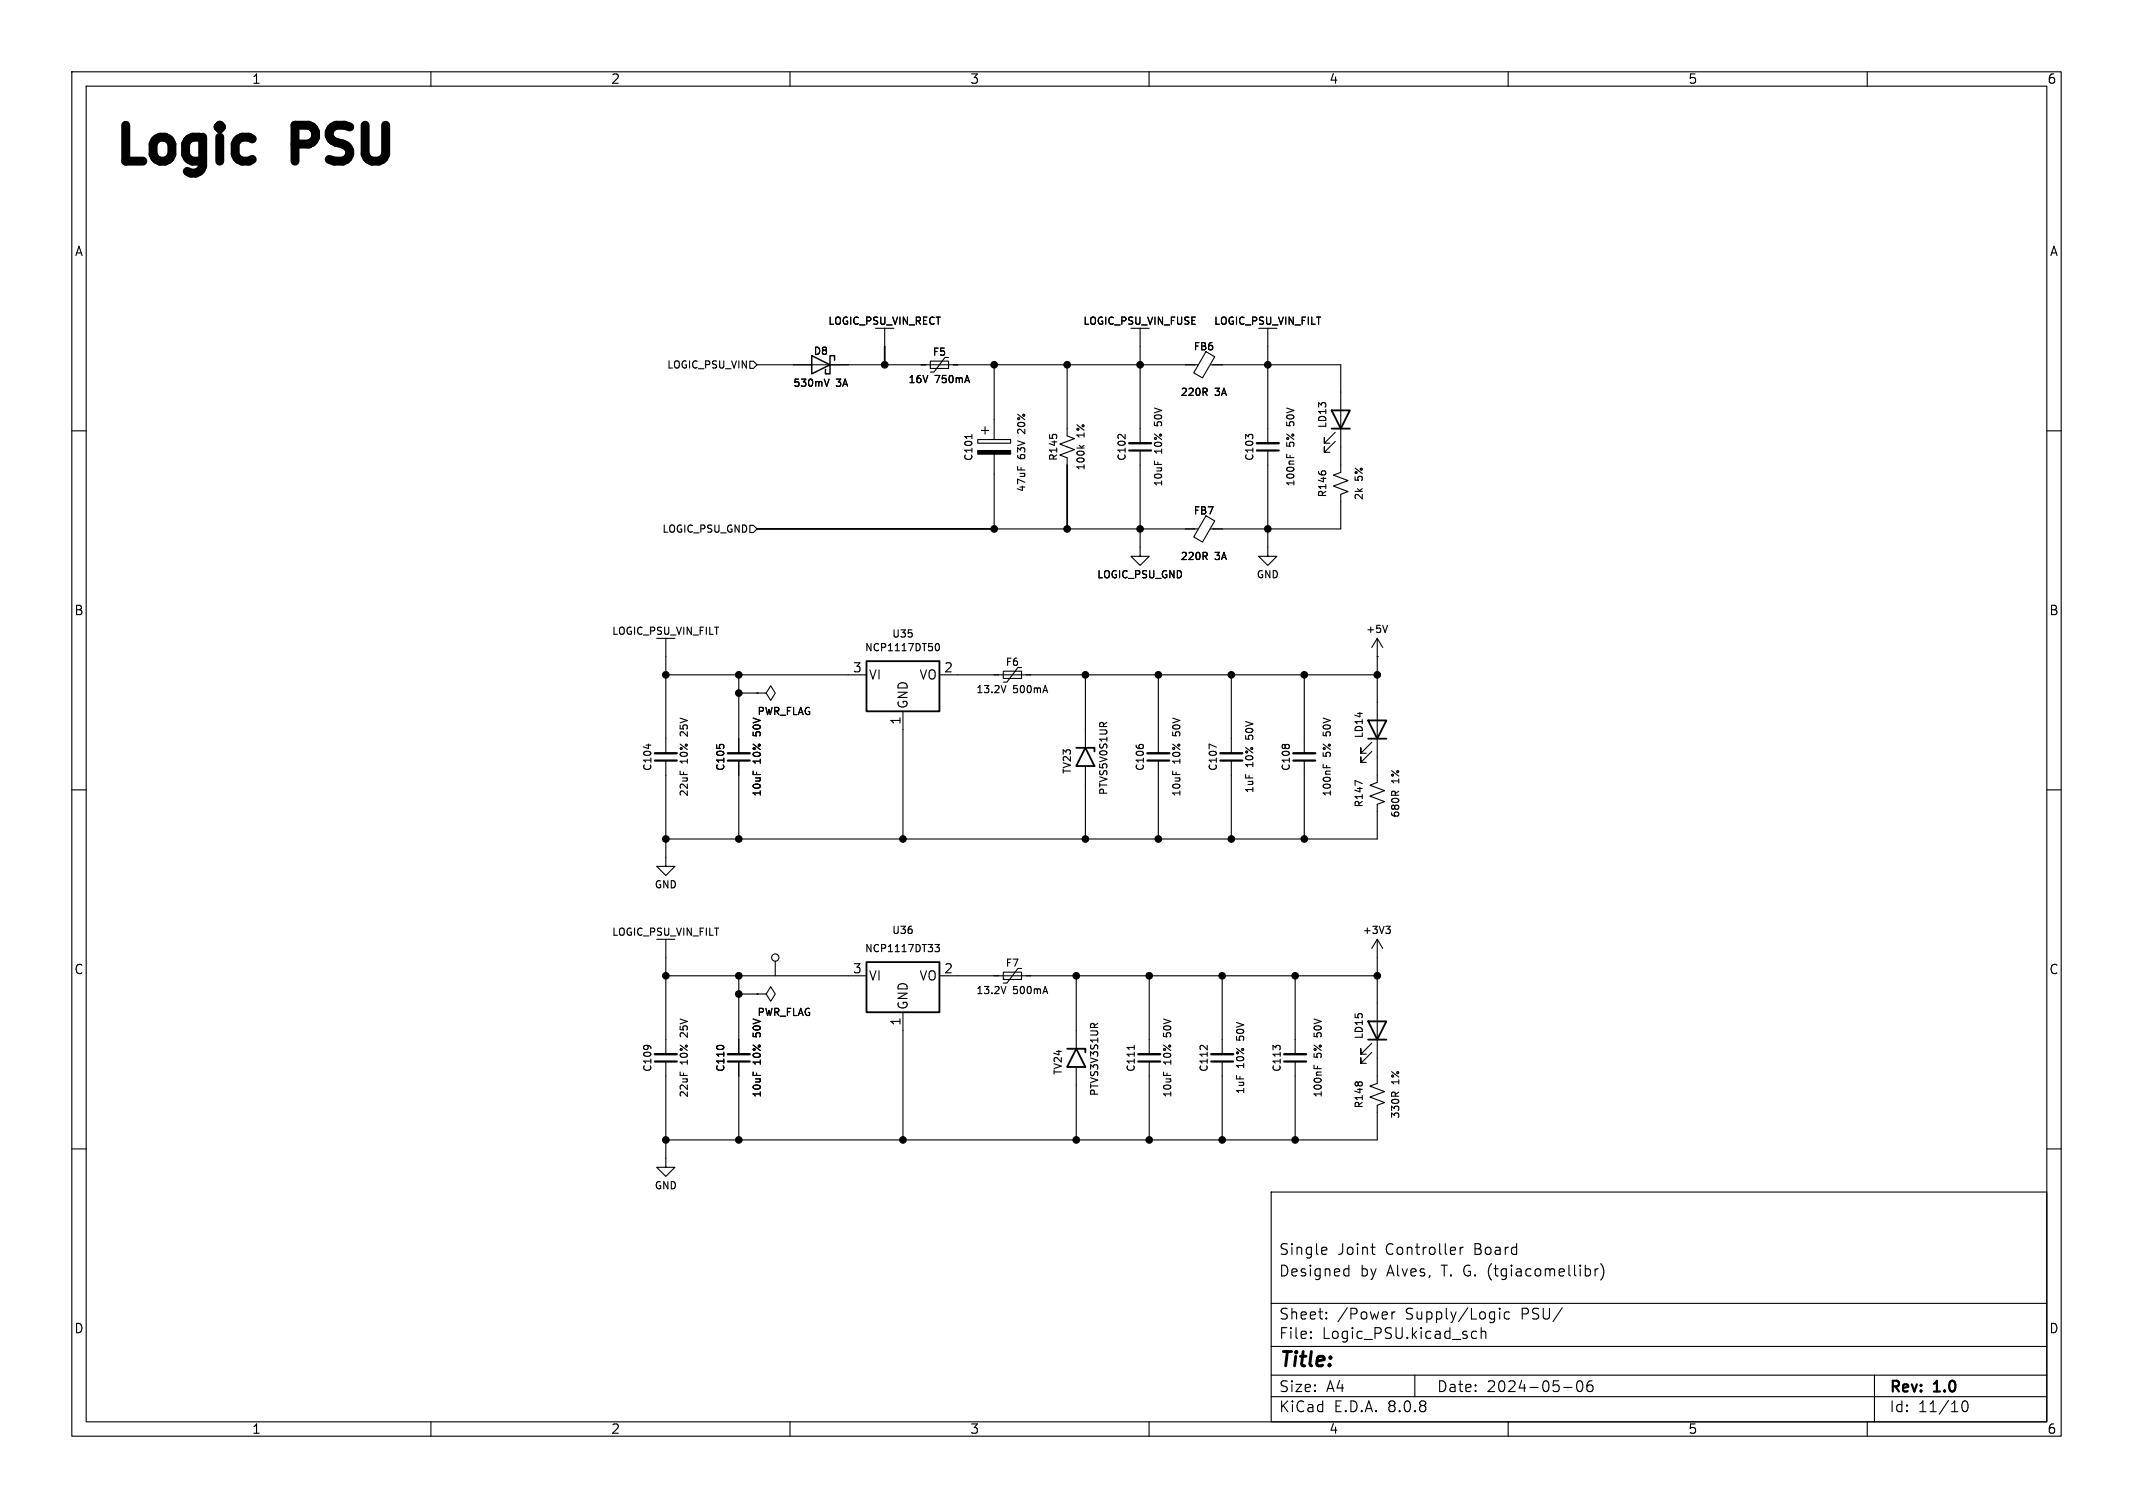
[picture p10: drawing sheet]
<svg xmlns="http://www.w3.org/2000/svg" width="297mm" height="210mm" viewBox="0 0 297 210" stroke-linecap="round" stroke-linejoin="round" font-family="sans-serif">
<g fill="none" stroke="#000" stroke-width=".15">
<path d="M10 10h277v190h-277zM12 12h273v186h-273zM60 10v2M110 10v2M160 10v2M210 10v2M260 10v2M104.4 50.3h.5l.5 .5-.5 .5h-.5zM105.4 50.8h61.5M115.4 52.8l-.3 1M123.2 45.7v2.6M129.5 50.3h2.6v1h-2.6z"/>
<path d="M132.1 49.8h-.5l-1.6 2h-.5M136.7 59.9h1M137.2 59.4v1.1M138.4 50.8v10.4M148.6 50.8v9.9l1 .4-2 .7 2 .8-2 .8 1 .4v1M158.7 45.7v16M167.8 54.6l.3 .5M167.9 49l1.2 .7-1.7 2.9-1.2-.7zM168 54.2v.3M168.5 50.8h18.2v15l-1 .4 2 .7-2 .8 2 .8-1 .3v4.9h-18.2M176.5 45.7v16M10 60h2"/>
<path d="M104.4 73.2h.5l.5 .5-.5 .5h-.5zM135.3 60.5v.6M136.1 61.2h4.6v.5h-4.6zM138.4 63.2v10.5h28.5M141.7 65v.4M146.6 60.5h.4M150.3 62l.4 .4M150.9 62l-.3 .3M155.8 60.5h.3M156.7 60.5v.6M158.7 62.7v14.8h1.3l-1.3 1.2-1.2-1.2h1.2M160.7 64.2v.5"/>
<path d="M167.8 77.4l.3 .5M167.9 71.8l1.2 .7-1.7 3-1.2-.7zM168 77v.4M173.8 60.8l-.4-.3v.6M173.9 60.5h.4M176.5 62.7v14.8h1.3l-1.3 1.2-1.2-1.2h1.2M179.2 63.3v.4M179.6 63.4v.3M184.1 65.6h.4M185.9 61.5l-1.5 1.5v-.8v.8h.8M185.9 60.2l-1.5 1.5v-.7v.7h.8M285 60h2"/>
<path d="M92.7 94h27.9M92.7 88.9v16M102.9 94v10.9M102.9 96.5h2.5M105.4 96.5h1.3l.6-1 .6 1-.6 1-.6-1M105.4 96.5h.1M125.7 99.1v17.7M130.3 89.7l.2-.1a.53 .53 0 0 1 .3 .5 .53 .53 0 0 1-.3 .5l-.2-.1-.1-.3zM130.8 94h61M139.7 93.5h2.5v1h-2.5zM140.1 95.5l-.4 1M142.2 93h-.5l-1.5 2h-.5"/>
<path d="M151.1 94v10.1M161.3 94v10.9M171.4 94v10.9M181.6 94v10.9M191.8 88.9v20.1l-1 .3 2 .8-2 .8 2 .7-1 .4v4.8h-99.1M191.8 91.4h.1M191.8 88.9l-.8 1.3M191.8 88.9l.7 1.3M193.2 87.1l-.3 1M10 110h2M90.3 103.6v.6M92.7 105.9v14.8h1.3l-1.3 1.2-1.3-1.2h1.3"/>
<path d="M94.7 107.4v.5M100.3 103.7h.4M102.9 105.9v10.9M104.9 107.4v.5M151.1 106.7v10.1M158.7 103.7h.4M161.3 105.9v10.9M163.3 107.4v.5M169.4 104.1l-1-.5v.7M171.4 105.9v10.9M178.6 103.7h.3M179 103.7h.4"/>
<path d="M181.6 105.9v10.9M184.2 106.4v.5M184.7 106.6v.3M189.7 109.1l-1-.4v.7M191 104.6l-1.5 1.6v-.8v.8h.7M191 103.4l-1.5 1.5v-.8v.8h.7M193.9 110.2h.3M194.8 110.2l-.5 .3M285 110h2M92.7 135.9h27.9M92.7 130.8v16M102.9 135.9v10.9"/>
<path d="M102.9 138.4h2.5M105.4 138.4h1.3l.6-1 .6 1-.6 1-.6-1M105.4 138.4h.1M107.9 133.9v2M130.2 131.5h.6l-.3 .4 .3 .1v.4l-.2 .1-.4-.1M130.8 135.9h61M139.7 135.4h2.5v1h-2.5zM140.1 137.4l-.4 1M142.2 134.9h-.5l-1.5 2h-.5M149.9 135.9v10.2M160 135.9v10.9M170.2 135.9v10.9"/>
<path d="M180.3 135.9v10.9M191.8 130.8v20.1l-1 .4 2 .7-2 .8 2 .7-1 .4v4.9h-99.1M191.8 130.8l-.8 1.3M191.8 130.8l.7 1.3M193 129h.6l-.4 .4 .3 .1 .1 .3-.2 .2h-.3M89.7 145.6h.7M90.1 145.6h.1M92.7 147.8v14.8h1.3l-1.3 1.2-1.3-1.2h1.3M94.7 149.3v.5M100 145.6h.6M102.9 147.8v11M104.9 149.3v.5"/>
<path d="M125.7 141v17.8M149.9 148.6v10.2M157.9 145.6v.6M160 147.8v11M162 149.3v.5M167.2 145.6h.3M168.1 145.6v.6M170.2 147.8v11M177.6 145.9l-.3-.3v.6M177.7 145.6h.5M180.3 147.8v11M183 148.3v.5"/>
<path d="M183.4 148.5v.3M188.8 150.7h.2M189.2 150.7h.4M191 146.6l-1.5 1.5v-.8v.8h.7M191 145.3l-1.5 1.5v-.7v.7h.7M193.9 152.1h.3M194.8 152.1l-.5 .3M10 160h2M177 166h108v32h-108zM184.2 173.7l.5 .1v.3l-.7 .1M184.7 174.6l-.5 .1M187.4 176.7l.4 .1"/>
<path d="M187.8 176.2v1.5M187.8 177.6l-.4 .1M190.9 173.7h.6M191.3 174.7h.2M203.3 173.7v1M203.7 173.7l-.2 .1-.2 .2M221.2 176.7l.3 .3v.4l-.3 .3M222.1 176.7v1M222.5 176.7l-.3 .1-.1 .2M222.9 176a1.72 1.72 0 0 1 0 2.3M285 160h2M60 198v2"/>
<path d="M110 198v2M160 198v2M177 194.5h108M177 191.5h108M177 187.5h108M177 181.5h108M182.5 186.3h.1l-.1 .1M182.5 186.3v.1M182.5 185.5v.1M182.5 185.5h.1l-.1 .1M184.7 183.6v.1M184.7 183.6h-.1l.1 .1"/>
<path d="M184.7 182.8v.1M184.7 182.8h-.1l.1 .1M193.8 182.7v1M194.2 182.7l-.2 .1-.2 .2M197 191.5v3M205 186.3l.2 .1 .4-.1M205.6 185.5l-.4-.1-.2 .1M206.2 185.5a.37 .37 0 0 1 .7 .1v.8M206.2 184.9v1.5M208.8 182.2v.1M208.8 182.7v1M208.8 182.2l-.1 .1h.1"/>
<path d="M208.8 182.2l.1 .1h-.1M210 198v2M210.2 182.8l-.5-.1-.2 .3v.4l.1 .2 .1 .1 .5-.1M217.7 193.2h1.2M219.7 192.4a.36 .36 0 0 1 .3-.1 .36 .36 0 0 1 .3 .3 .77 .77 0 0 1-.4 1.2 .91 .91 0 0 1-.2-1.4zM221.7 192.3a.59 .59 0 0 0-.7 .6v.6l.1 .2 .4 .1 .2-.1 .1-.5-.1-.3h-.5l-.2 .3M260 198v2M261 191.5v6.5M273.3 195.2a.36 .36 0 0 1 .4-.1 .36 .36 0 0 1 .3 .3 .77 .77 0 0 1-.5 1.2 .91 .91 0 0 1-.2-1.4z"/>
<circle cx="108" cy="133.4" r=".51"/>
</g>
<g fill="none" stroke="#000" stroke-width=".25">
<path d="M123.2 48.3v2.5M185.4 57.2h2.6l-1.3 2.5zM185.4 59.7h2.6M105.4 73.7h33M148.6 64.8v8.9M120.6 92.1h10.2v7h-10.2zM149.9 104.1h2.5v.5M151.1 104.1l1.3 2.6h-2.5zM190.5 100.3h2.5l-1.2 2.6zM190.5 102.9h2.5M120.6 134h10.2v7h-10.2zM148.6 146.1h2.5v.5"/>
<path d="M149.9 146.1l1.2 2.5h-2.5zM190.5 142.2h2.5l-1.2 2.6zM190.5 144.8h2.5"/>
</g>
<path d="M157.2 61.7h3.1M175 61.7h3.1M91.2 104.9h3M101.3 104.9h3.1M159.8 104.9h3M169.9 104.9h3.1M180.1 104.9h3M91.2 146.8h3M101.3 146.8h3.1M158.5 146.8h3M168.7 146.8h3M178.8 146.8h3.1" fill="none" stroke="#000" stroke-width=".33"/>
<path d="M157.2 62.7h3.1M175 62.7h3.1M91.2 105.9h3M101.3 105.9h3.1M159.8 105.9h3M169.9 105.9h3.1M180.1 105.9h3M91.2 147.8h3M101.3 147.8h3.1M158.5 147.8h3M168.7 147.8h3M178.8 147.8h3.1" fill="none" stroke="#000" stroke-width=".3"/>
<path d="M113 49.5l2.6 1.3-2.6 1.3zM116.2 50.2v-.7h-.6v2.6h-.7v-.7" fill="none" stroke="#000" stroke-width=".2"/>
<g fill="#000" stroke="#000" stroke-width=".15">
<path d="M136.1 62.7h4.6v.5h-4.6z"/>
<circle cx="123.2" cy="50.8" r=".46"/>
<circle cx="138.4" cy="50.8" r=".46"/>
<circle cx="148.6" cy="50.8" r=".46"/>
<circle cx="158.7" cy="50.8" r=".46"/>
<circle cx="176.5" cy="50.8" r=".46"/>
<circle cx="138.4" cy="73.7" r=".46"/>
<circle cx="148.6" cy="73.7" r=".46"/>
<circle cx="158.7" cy="73.7" r=".46"/>
<circle cx="176.5" cy="73.7" r=".46"/>
<circle cx="92.7" cy="94" r=".46"/>
<circle cx="102.9" cy="96.5" r=".46"/>
<circle cx="102.9" cy="94" r=".46"/>
<circle cx="151.1" cy="94" r=".46"/>
<circle cx="161.3" cy="94" r=".46"/>
<circle cx="171.4" cy="94" r=".46"/>
<circle cx="181.6" cy="94" r=".46"/>
<circle cx="191.8" cy="94" r=".46"/>
<circle cx="92.7" cy="116.8" r=".46"/>
<circle cx="102.9" cy="116.8" r=".46"/>
<circle cx="125.7" cy="116.8" r=".46"/>
<circle cx="151.1" cy="116.8" r=".46"/>
<circle cx="161.3" cy="116.8" r=".46"/>
<circle cx="171.4" cy="116.8" r=".46"/>
<circle cx="181.6" cy="116.8" r=".46"/>
<circle cx="92.7" cy="135.9" r=".46"/>
<circle cx="102.9" cy="135.9" r=".46"/>
<circle cx="102.9" cy="138.4" r=".46"/>
<circle cx="149.9" cy="135.9" r=".46"/>
<circle cx="160" cy="135.9" r=".46"/>
<circle cx="170.2" cy="135.9" r=".46"/>
<circle cx="180.3" cy="135.9" r=".46"/>
<circle cx="191.8" cy="135.9" r=".46"/>
<circle cx="92.7" cy="158.8" r=".46"/>
<circle cx="102.9" cy="158.8" r=".46"/>
<circle cx="125.7" cy="158.8" r=".46"/>
<circle cx="149.9" cy="158.8" r=".46"/>
<circle cx="160" cy="158.8" r=".46"/>
<circle cx="170.2" cy="158.8" r=".46"/>
<circle cx="180.3" cy="158.8" r=".46"/>
</g>
<g font-size="7">
<text x="15.5" y="23.1">Logic</text>
<text x="41.8" y="23.1">PSU</text>
</g>
<text font-size="2.8" x="178" y="190.9">Title:</text>
<g font-size="2.1">
<text x="178" y="178">Designed</text>
<text x="178" y="175">Single</text>
<text x="186.2" y="175">Joint</text>
<text x="189.4" y="178">by</text>
<text x="193" y="175">Controller</text>
<text x="193.2" y="178">Alves,</text>
<text x="200.9" y="178">T. G. (tgiacomellibr)</text>
<text x="205.4" y="175">Board</text>
<text x="178" y="184">Sheet:</text>
<text x="186.2" y="184">/Power</text>
<text x="195.7" y="184">Supply/Logic</text>
<text x="212" y="184">PSU/</text>
<text x="178" y="186.7">File:</text>
<text x="184.1" y="186.7">Logic_PSU.kicad_sch</text>
<text x="178" y="196.9">KiCad</text>
<text x="178" y="194.1">Size:</text>
<text x="184.7" y="194.1">A4</text>
<text x="185.7" y="196.9">E.D.A.</text>
<text x="193.3" y="196.9">8.0.8</text>
<text x="200" y="194.1">Date:</text>
<text x="207" y="194.1">2024-05-06</text>
<text x="263" y="194.3">Rev:</text>
<text x="263" y="196.9">Id:</text>
<text x="267.1" y="196.9">11/10</text>
<text x="269.4" y="194.3">1.0</text>
</g>
<g font-size="1.8">
<text x="35" y="11.9">1</text>
<text x="85" y="11.9">2</text>
<text x="135" y="11.9">3</text>
<text x="185" y="11.9">4</text>
<text x="235" y="11.9">5</text>
<text x="285" y="11.9">6</text>
<text x="10.3" y="35.9">A</text>
<text x="285.3" y="35.9">A</text>
<text x="10.3" y="85.9">B</text>
<text x="285.3" y="85.9">B</text>
<text x="118.7" y="93.7">3</text>
<text x="120.9" y="94.8">VI</text>
<text x="127.9" y="94.8">VO</text>
<text x="131.4" y="93.7">2</text>
<text x="125.5" y="101" transform="rotate(-90 125.5 101)">1</text>
<text x="126.6" y="98.8" transform="rotate(-90 126.6 98.8)">GND</text>
<text x="10.3" y="135.9">C</text>
<text x="118.7" y="135.6">3</text>
<text x="120.9" y="136.8">VI</text>
<text x="127.9" y="136.8">VO</text>
<text x="131.4" y="135.6">2</text>
<text x="285.3" y="135.9">C</text>
<text x="125.5" y="142.9" transform="rotate(-90 125.5 142.9)">1</text>
<text x="126.6" y="140.7" transform="rotate(-90 126.6 140.7)">GND</text>
<text x="10.3" y="185.9">D</text>
<text x="285.3" y="185.9">D</text>
<text x="35" y="199.9">1</text>
<text x="85" y="199.9">2</text>
<text x="135" y="199.9">3</text>
<text x="185" y="199.9">4</text>
<text x="235" y="199.9">5</text>
<text x="285" y="199.9">6</text>
</g>
<g font-size="1.4">
<text x="115.2" y="45.4">LOGIC_PSU_VIN_RECT</text>
<text x="150.7" y="45.4">LOGIC_PSU_VIN_FUSE</text>
<text x="168.9" y="45.4">LOGIC_PSU_VIN_FILT</text>
<text x="92.8" y="51.5">LOGIC_PSU_VIN</text>
<text x="113.2" y="49.6">D8</text>
<text x="126.4" y="53.6">16V</text>
<text x="129.8" y="49.8">F5</text>
<text x="130.2" y="53.6">750mA</text>
<text x="166.1" y="49">FB6</text>
<text x="110.4" y="54.1">530mV</text>
<text x="116.4" y="54.1">3A</text>
<text x="162" y="59.1" transform="rotate(-90 162 59.1)">50V</text>
<text x="164.3" y="55.3">220R</text>
<text x="169.2" y="55.3">3A</text>
<text x="180.4" y="59.1" transform="rotate(-90 180.4 59.1)">50V</text>
<text x="184.9" y="59.7" transform="rotate(-90 184.9 59.7)">LD13</text>
<text x="135.6" y="64.3" transform="rotate(-90 135.6 64.3)">C101</text>
<text x="143" y="63.9" transform="rotate(-90 143 63.9)">63V</text>
<text x="143" y="60.2" transform="rotate(-90 143 60.2)">20%</text>
<text x="147.4" y="64.3" transform="rotate(-90 147.4 64.3)">R145</text>
<text x="151.2" y="65.6" transform="rotate(-90 151.2 65.6)">100k</text>
<text x="151.2" y="60.9" transform="rotate(-90 151.2 60.9)">1%</text>
<text x="156.9" y="64.3" transform="rotate(-90 156.9 64.3)">C102</text>
<text x="162" y="63.2" transform="rotate(-90 162 63.2)">10%</text>
<text x="174.7" y="64.3" transform="rotate(-90 174.7 64.3)">C103</text>
<text x="180.4" y="62.2" transform="rotate(-90 180.4 62.2)">5%</text>
<text x="143" y="68.6" transform="rotate(-90 143 68.6)">47uF</text>
<text x="162" y="67.9" transform="rotate(-90 162 67.9)">10uF</text>
<text x="166.1" y="71.8">FB7</text>
<text x="180.4" y="67.9" transform="rotate(-90 180.4 67.9)">100nF</text>
<text x="184.9" y="69.4" transform="rotate(-90 184.9 69.4)">R146</text>
<text x="190" y="69.7" transform="rotate(-90 190 69.7)">2k</text>
<text x="190" y="67" transform="rotate(-90 190 67)">5%</text>
<text x="92.1" y="74.4">LOGIC_PSU_GND</text>
<text x="152.7" y="80.7">LOGIC_PSU_GND</text>
<text x="164.3" y="78.2">220R</text>
<text x="169.2" y="78.2">3A</text>
<text x="174.9" y="80.7">GND</text>
<text x="85.1" y="88.6">LOGIC_PSU_VIN_FILT</text>
<text x="124.1" y="89">U35</text>
<text x="190.1" y="88.4">+5V</text>
<text x="120.3" y="90.9">NCP1117DT50</text>
<text x="139.9" y="92.9">F6</text>
<text x="105.4" y="99.8">PWR_FLAG</text>
<text x="135.8" y="96.7">13.2V</text>
<text x="141.1" y="96.7">500mA</text>
<text x="90.9" y="107.5" transform="rotate(-90 90.9 107.5)">C104</text>
<text x="96" y="106.4" transform="rotate(-90 96 106.4)">10%</text>
<text x="96" y="102.3" transform="rotate(-90 96 102.3)">25V</text>
<text x="101.1" y="107.5" transform="rotate(-90 101.1 107.5)">C105</text>
<text x="106.1" y="106.4" transform="rotate(-90 106.1 106.4)">10%</text>
<text x="106.1" y="102.3" transform="rotate(-90 106.1 102.3)">50V</text>
<text x="149.3" y="107.9" transform="rotate(-90 149.3 107.9)">TV23</text>
<text x="159.5" y="107.5" transform="rotate(-90 159.5 107.5)">C106</text>
<text x="164.6" y="106.4" transform="rotate(-90 164.6 106.4)">10%</text>
<text x="164.6" y="102.3" transform="rotate(-90 164.6 102.3)">50V</text>
<text x="169.6" y="107.5" transform="rotate(-90 169.6 107.5)">C107</text>
<text x="174.7" y="106.8" transform="rotate(-90 174.7 106.8)">10%</text>
<text x="174.7" y="102.8" transform="rotate(-90 174.7 102.8)">50V</text>
<text x="179.8" y="107.5" transform="rotate(-90 179.8 107.5)">C108</text>
<text x="185.5" y="105.4" transform="rotate(-90 185.5 105.4)">5%</text>
<text x="185.5" y="102.3" transform="rotate(-90 185.5 102.3)">50V</text>
<text x="190" y="102.9" transform="rotate(-90 190 102.9)">LD14</text>
<text x="96" y="111" transform="rotate(-90 96 111)">22uF</text>
<text x="106.1" y="111" transform="rotate(-90 106.1 111)">10uF</text>
<text x="154.4" y="110.8" transform="rotate(-90 154.4 110.8)">PTVS5V0S1UR</text>
<text x="164.6" y="111" transform="rotate(-90 164.6 111)">10uF</text>
<text x="174.7" y="110.6" transform="rotate(-90 174.7 110.6)">1uF</text>
<text x="185.5" y="111" transform="rotate(-90 185.5 111)">100nF</text>
<text x="190" y="112.5" transform="rotate(-90 190 112.5)">R147</text>
<text x="195" y="114" transform="rotate(-90 195 114)">680R</text>
<text x="195" y="109.1" transform="rotate(-90 195 109.1)">1%</text>
<text x="91.1" y="123.9">GND</text>
<text x="85.1" y="130.5">LOGIC_PSU_VIN_FILT</text>
<text x="124.1" y="130.3">U36</text>
<text x="189.6" y="130.3">+3V3</text>
<text x="120.3" y="132.8">NCP1117DT33</text>
<text x="139.9" y="134.8">F7</text>
<text x="105.4" y="141.7">PWR_FLAG</text>
<text x="135.8" y="138.7">13.2V</text>
<text x="141.1" y="138.7">500mA</text>
<text x="90.9" y="149.4" transform="rotate(-90 90.9 149.4)">C109</text>
<text x="96" y="148.3" transform="rotate(-90 96 148.3)">10%</text>
<text x="96" y="144.2" transform="rotate(-90 96 144.2)">25V</text>
<text x="101.1" y="149.4" transform="rotate(-90 101.1 149.4)">C110</text>
<text x="106.1" y="148.3" transform="rotate(-90 106.1 148.3)">10%</text>
<text x="106.1" y="144.2" transform="rotate(-90 106.1 144.2)">50V</text>
<text x="148" y="149.8" transform="rotate(-90 148 149.8)">TV24</text>
<text x="158.2" y="149.4" transform="rotate(-90 158.2 149.4)">C111</text>
<text x="163.3" y="148.3" transform="rotate(-90 163.3 148.3)">10%</text>
<text x="163.3" y="144.2" transform="rotate(-90 163.3 144.2)">50V</text>
<text x="168.4" y="149.4" transform="rotate(-90 168.4 149.4)">C112</text>
<text x="173.4" y="148.7" transform="rotate(-90 173.4 148.7)">10%</text>
<text x="173.4" y="144.7" transform="rotate(-90 173.4 144.7)">50V</text>
<text x="178.5" y="149.4" transform="rotate(-90 178.5 149.4)">C113</text>
<text x="184.2" y="147.3" transform="rotate(-90 184.2 147.3)">5%</text>
<text x="184.2" y="144.2" transform="rotate(-90 184.2 144.2)">50V</text>
<text x="190" y="144.8" transform="rotate(-90 190 144.8)">LD15</text>
<text x="96" y="152.9" transform="rotate(-90 96 152.9)">22uF</text>
<text x="106.1" y="152.9" transform="rotate(-90 106.1 152.9)">10uF</text>
<text x="153.1" y="152.7" transform="rotate(-90 153.1 152.7)">PTVS3V3S1UR</text>
<text x="163.3" y="152.9" transform="rotate(-90 163.3 152.9)">10uF</text>
<text x="173.4" y="152.5" transform="rotate(-90 173.4 152.5)">1uF</text>
<text x="184.2" y="152.9" transform="rotate(-90 184.2 152.9)">100nF</text>
<text x="190" y="154.5" transform="rotate(-90 190 154.5)">R148</text>
<text x="195" y="155.9" transform="rotate(-90 195 155.9)">330R</text>
<text x="195" y="151" transform="rotate(-90 195 151)">1%</text>
<text x="91.1" y="165.8">GND</text>
</g>
</svg>
